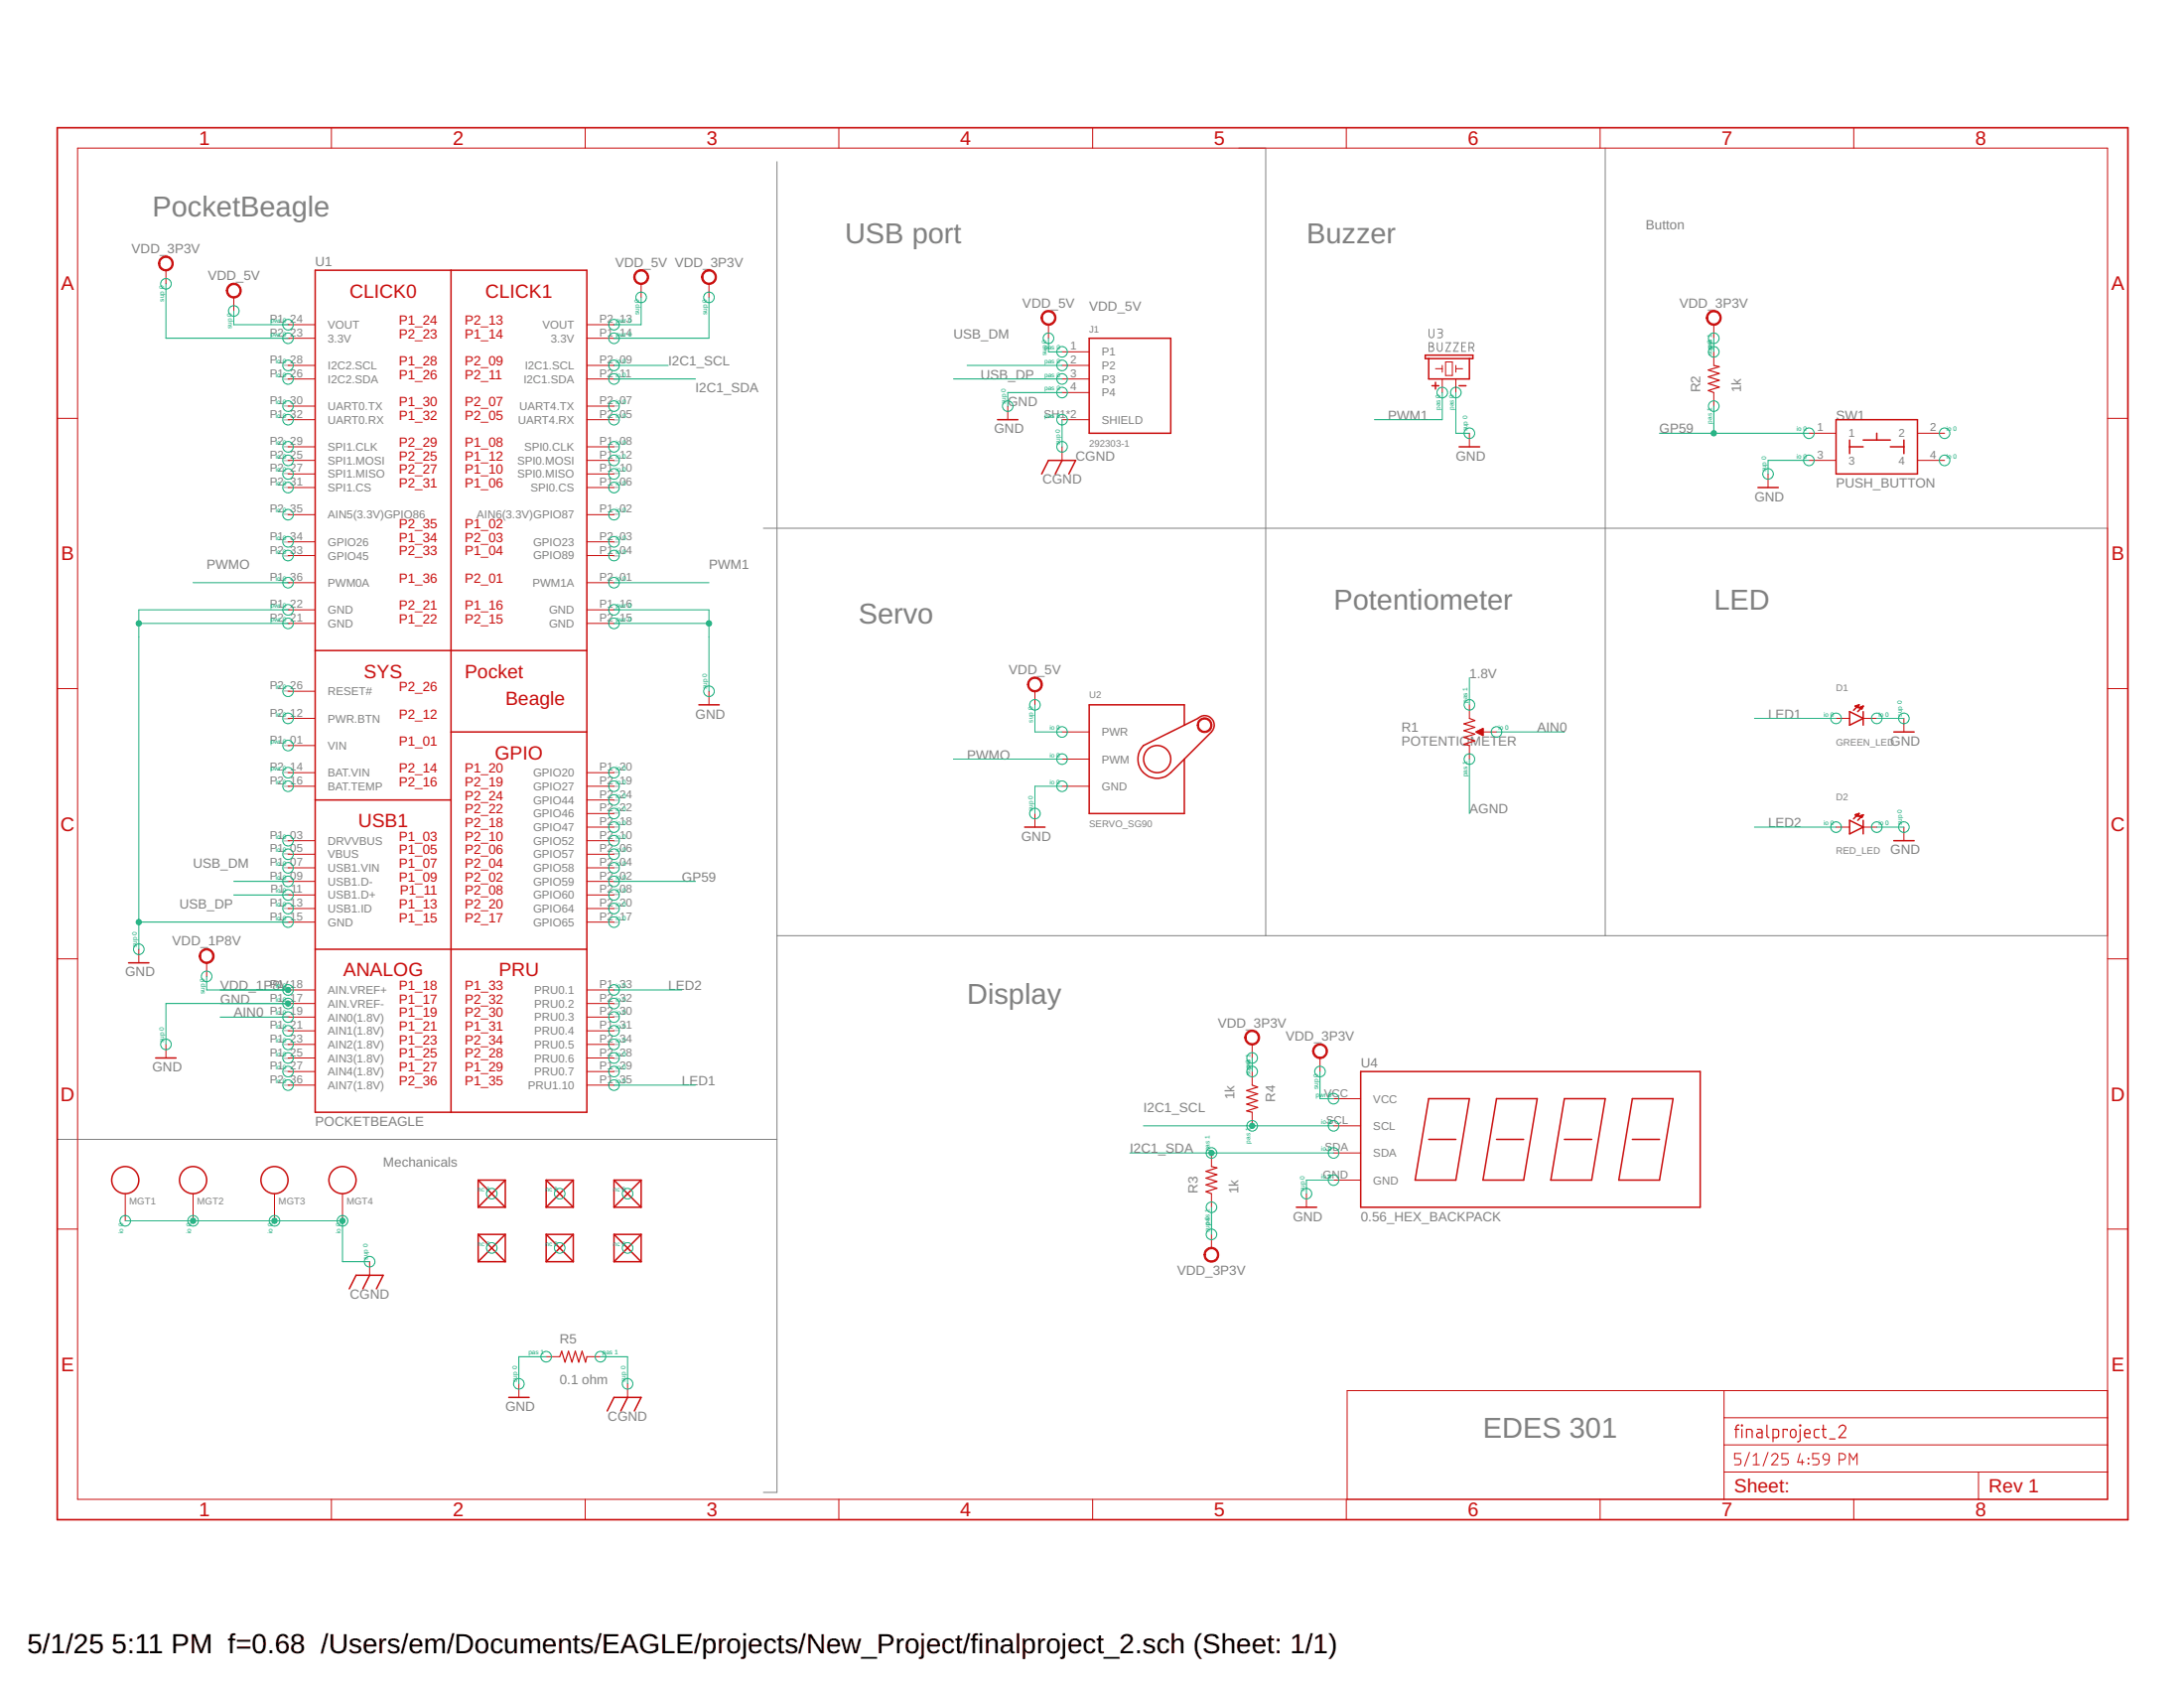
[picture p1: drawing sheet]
<svg xmlns="http://www.w3.org/2000/svg" width="279mm" height="216mm" viewBox="0 0 279 216" stroke-linecap="round" stroke-linejoin="round" font-family="sans-serif">
<g fill="none" stroke="#808080" stroke-width=".13">
<path d="M158.5 18.9h3.4v100.8M205.4 18.9v100.8M99.4 20.7v170.2h-1.7M182.8 43.8h.3a.24 .24 0 0 1 .3 .3 .24 .24 0 0 1-.3 .2 .31 .31 0 0 1 .3 .3 .31 .31 0 0 1-.3 .3h-.3zM182.8 42.1v.8a.31 .31 0 0 0 .3 .3 .31 .31 0 0 0 .3-.3v-.8M182.8 44.3h.3M183.9 43.8v.8a.31 .31 0 0 0 .3 .3 .31 .31 0 0 0 .3-.3v-.8M183.9 42.1h.4a.24 .24 0 0 1 .2 .2 .24 .24 0 0 1-.2 .3h-.3M184.2 42.6a.31 .31 0 0 1 .3 .3 .31 .31 0 0 1-.3 .3h-.3M185 43.8h.6l-.6 1.1h.6M185.9 43.8h.7l-.7 1.1h.7M187 44.3h.4"/>
<path d="M187.5 43.8h-.5v1.1h.5M187.9 44.4h.4a.31 .31 0 0 0 .3-.3 .31 .31 0 0 0-.3-.3h-.4v1.1M188.3 44.4l.3 .5M97.7 67.6h171.9v52.1h-170.2M7.3 145.7h92.1"/>
</g>
<g fill="none" stroke="#c90d0c" stroke-width=".13">
<path d="M9.9 18.9h259.7v172.9h-259.7zM42.4 16.3v2.6M74.9 16.3v2.6M107.3 16.3v2.6M139.8 16.3v2.6M172.2 16.3v2.6M204.7 16.3v2.6M237.2 16.3v2.6M21.2 34.6v1.7M29.9 38v1.8M82 36.3v1.7M90.7 36.3v1.7"/>
<path d="M7.3 53.5h2.6M36.9 57.1h3.4M36.9 58.9h3.4M36.9 43.3h3.4M36.9 41.5h3.4M36.9 48.5h3.4M36.9 46.7h3.4M36.9 51.9h3.4M36.9 53.7h3.4M75.1 57.1h3.4M75.1 58.9h3.4M75.1 43.3h3.4"/>
<path d="M75.1 41.5h3.4M75.1 48.5h3.4M75.1 46.7h3.4M75.1 51.9h3.4M75.1 53.7h3.4M128.9 51.9v1.8M134.1 41.5v1.8M135.9 48.5h3.4M135.9 46.7h3.4M135.9 53.7h3.4M135.9 45h3.4M135.9 50.2h3.4"/>
<path d="M135.9 57.1v1.8M183.6 47.2h.9M184.5 46.7v.9M184.5 48.5v1.7M184.9 46.3h.9v1.7h-.9zM186.2 47.2h.9M186.2 46.7v.9M186.2 48.5v1.7M188 55.4v1.7M219.2 41.5v1.8M219.2 45v1.7M219.2 50.2v1.7"/>
<path d="M231.4 58.9h3.5M231.4 55.4h3.5M245.3 58.9h3.5M245.3 55.4h3.5M269.6 53.5h2.6M36.9 65.8h3.4M36.9 71.1h3.4M36.9 62.4h3.4M36.9 60.6h3.4M36.9 78h3.4M36.9 69.3h3.4M36.9 74.5h3.4"/>
<path d="M36.9 79.7h3.4M75.1 65.8h3.4M75.1 71.1h3.4M75.1 62.4h3.4M75.1 60.6h3.4M75.1 78h3.4M75.1 69.3h3.4M75.1 74.5h3.4M75.1 79.7h3.4M226.2 60.6v1.8M7.3 88.1h2.6M36.9 95.4h3.4"/>
<path d="M36.9 98.8h3.4M36.9 91.9h3.4M36.9 88.4h3.4M75.1 98.8h3.4M90.7 88.4v1.7M132.4 88.4v1.7M135.9 93.6h3.4M135.9 97.1h3.4M188 90.1v1.8M188 95.4v1.7M189.7 93.6h1.8M234.9 91.9h1.7"/>
<path d="M238.4 91.9h1.7M243.6 91.9v1.7M269.6 88.1h2.6M36.9 107.5h3.4M36.9 109.3h3.4M36.9 111h3.4M36.9 112.7h3.4M36.9 114.5h3.4M36.9 116.2h3.4M36.9 117.9h3.4M36.9 100.6h3.4M75.1 107.5h3.4"/>
<path d="M75.1 109.3h3.4M75.1 111h3.4M75.1 112.7h3.4M75.1 114.5h3.4M75.1 116.2h3.4M75.1 117.9h3.4M75.1 100.6h3.4M75.1 105.8h3.4M75.1 104.1h3.4M75.1 102.3h3.4M132.4 104.1v1.7M135.9 100.6h3.4"/>
<path d="M234.9 105.8h1.7M238.4 105.8h1.7M243.6 105.8v1.7M7.3 122.6h2.6M17.8 121.4v1.7M21.2 133.6v1.7M26.4 123.1v1.8M36.9 128.4h3.4M36.9 130.1h3.4M36.9 131.8h3.4M36.9 133.6h3.4M36.9 135.3h3.4"/>
<path d="M36.9 137.1h3.4M36.9 126.6h3.4M36.9 138.8h3.4M75.1 128.4h3.4M75.1 130.1h3.4M75.1 131.8h3.4M75.1 133.6h3.4M75.1 135.3h3.4M75.1 137.1h3.4M75.1 126.6h3.4M75.1 138.8h3.4M160.2 133.6v1.7"/>
<path d="M160.2 137.1v1.7M168.9 135.3v1.8M269.6 122.6h2.6M7.3 157.2h2.6M16 152.7v3.4M24.7 152.7v3.4M35.1 152.7v3.4M43.8 152.7v3.4M155 147.5v1.7M155 152.7v1.7M155 157.9v1.7M160.2 142.3v1.7"/>
<path d="M167.1 152.7v1.7M170.6 150.9h3.5M170.6 147.5h3.5M170.6 144h3.5M170.6 140.5h3.5M269.6 157.2h2.6M47.3 161.4v1.7M66.4 177v1.7M69.9 173.5h1.7M75.1 173.5h1.7M80.3 177v1.7M220.6 177.9v13.9"/>
<path d="M269.6 177.9h-97.3v13.9M42.4 191.8v2.6M74.9 191.8v2.6M107.3 191.8v2.6M139.8 191.8v2.6M172.2 191.8v2.6M204.7 191.8v2.6M220.6 188.3h49M220.6 184.8h49M220.6 181.3h49M222.7 185.9h-.8v.7h.5a.4 .4 0 0 1 .3 .4 .4 .4 0 0 1-.3 .3h-.5M223.8 185.8l-.6 1.7"/>
<path d="M224.3 187.3h.8M224.3 186.2l.4-.3v1.4M226.2 185.8l-.6 1.7M226.7 186.2a.39 .39 0 0 1 .5-.3 .39 .39 0 0 1 .1 .7l-.6 .7h.8M228.8 185.9h-.8v.7h.5a.4 .4 0 0 1 .3 .4 .4 .4 0 0 1-.3 .3h-.5M230.3 185.9l-.3 1.1h.8M230.5 186.7v.6M231.3 186.5l.1 .1zM231.3 187.2h.1zM232.7 185.9h-.8v.7h.5a.4 .4 0 0 1 .3 .4 .4 .4 0 0 1-.3 .3h-.5M233.3 186a.39 .39 0 0 1 .5-.1 .39 .39 0 0 1 .2 .4v.4h-.6l-.2-.3zM234 186.7a.63 .63 0 0 1-.6 .6"/>
<path d="M235.3 186.7h.4a.4 .4 0 0 0 .4-.4 .4 .4 0 0 0-.4-.4h-.4v1.4M236.6 187.3v-1.4l.5 .8 .5-.8v1.4M237.2 191.8v2.6M253.1 188.3v3.5"/>
</g>
<path d="M7.3 16.3h264.9v178.1h-264.9z" fill="none" stroke="#c90d0c" stroke-width=".21"/>
<g fill="none" stroke="#c90d0c" stroke-width=".15">
<path d="M219.2 46.7l.7 .2-1.4 .4 1.4 .5-1.4 .4 1.4 .4-1.4 .5 1.4 .4-1.4 .5 .7 .2M188 91.9l.7 .3-1.4 .4 1.4 .4-1.4 .5 1.4 .4-1.4 .4 1.4 .5-1.4 .4 .7 .2M160.2 138.8l.7 .2-1.4 .5 1.4 .4-1.4 .5 1.4 .4-1.4 .4 1.4 .4-1.4 .5 .7 .2M155 149.2l.7 .2-1.4 .4 1.4 .4-1.4 .5 1.4 .4-1.4 .5 1.4 .4-1.4 .4 .7 .3M71.6 173.5l.3-.7 .4 1.4 .4-1.4 .5 1.4 .4-1.4 .4 1.4 .5-1.4 .4 1.4 .2-.7M221.9 182.8h.6M222.5 182.3a.29 .29 0 0 0-.4 .2v1.4M222.8 182.3h.1v.1h-.1zM222.8 182.8v1.1M223.4 183.9v-1.1h.6l.1 .2 .1 .9M224.8 182.8h.5l.1 .2v.9h-.4a.31 .31 0 0 1-.3-.3 .31 .31 0 0 1 .3-.3h.4M226 182.3v1.3l.1 .2 .2 .1"/>
<path d="M226.8 183.9h.5l.2-.2a.94 .94 0 0 0 0-.8l-.7-.1v1.6M228.6 183v-.2h-.5v1.1M229.2 182.9a.35 .35 0 0 1 .3-.1 .35 .35 0 0 1 .3 .4v.3a.36 .36 0 0 1-.4 .4 .36 .36 0 0 1-.4-.4zM230.3 182.3h.1v.1h-.1zM230.3 182.8v1.5l-.3 .1M230.9 183.3h.7a.37 .37 0 0 0-.3-.5 .37 .37 0 0 0-.4 .4v.6l.7 .1M232.7 182.8h-.4l-.2 .3 .1 .7 .5 .1M233.1 182.8h.5M233.3 182.3v1.4l.1 .2h.2M234.1 184h.7M235.2 182.6a.44 .44 0 0 1 .7-.3 .44 .44 0 0 1 .1 .7l-.8 .9h.9"/>
</g>
<g fill="none" stroke="#c90d0c" stroke-width=".19">
<path d="M40.3 34.6h34.8v107.7h-34.8zM57.7 34.6v107.7M127.6 53.7h2.6M135.9 58.9l-.9 1.7M139.3 43.3h10.5v12.1h-10.5zM182.3 45.4h6.1v.5h-6.1zM182.8 45.9v2.6h5.2v-2.6M183.2 49.3h.9M183.6 48.9v.9M186.7 49.3h.8M186.7 57.1h2.6M234.9 53.7h10.4v6.9h-10.4z"/>
<path d="M236.6 57.1h1.8M236.6 56.3v1.7M238.4 56.3h3.4M240.1 55.4v.9M241.8 57.1h1.8M243.6 56.3v1.7M133.3 60.6l.8-1.7h3.5l-.9 1.7M224.9 62.4h2.6M40.3 83.2h34.8M57.7 93.6h17.4M89.4 90.1h2.6M146.3 95.4l6.9-3.5a1.23 1.23 0 0 1 1.8 0 1.23 1.23 0 0 1 0 1.7l-5.2 5.2a2.46 2.46 0 0 1-3.5 0 2.46 2.46 0 0 1 0-3.4z"/>
<path d="M151.5 92.8v-2.7h-12.2v14h12.2v-7M188.8 93.6l.9-.4v.9zM189 93.7h.7M189 93.5h.7M189.2 93.8h.5M189.3 93.4h.4M189.5 94h.2M189.6 93.3h.1M236.6 91l1.8 .9-1.8 .9zM237.3 90.3l.5-.2-.1 .4zM237.5 90.3h.3M237.5 90.4h.2"/>
<path d="M237.8 90.1l-.7 .7M237.8 90.5l.6-.2-.2 .4zM238 90.6h.2M238.1 90.4h.2M238.4 91v1.8M238.4 90.3l-.7 .7M242.3 93.6h2.6M40.3 102.3h17.4M131.1 105.8h2.6M236.6 104.9l1.8 .9-1.8 .9zM237.3 104.2l.5-.1-.1 .3zM237.4 104.2h.4"/>
<path d="M237.5 104.3h.2M237.8 104.1l-.7 .6M237.8 104.4l.6-.2-.2 .4zM238 104.5h.2M238 104.3h.3M238.4 104.9v1.8M238.4 104.2l-.7 .7M242.3 107.5h2.6M16.4 123.1h2.6M19.9 135.3h2.6M40.3 121.4h34.8M174.1 137.1h43.4v17.3h-43.4z"/>
<path d="M61.2 154.4h3.4M61.2 150.9h3.4M61.2 150.9l3.4 3.5M61.2 150.9v3.5M61.2 157.9v3.5M61.2 157.9h3.4M61.2 157.9l3.4 3.5M64.6 150.9l-3.4 3.5M64.6 150.9v3.5M64.6 157.9v3.5M64.6 157.9l-3.4 3.5M69.9 154.4h3.4"/>
<path d="M69.9 150.9h3.4M69.9 150.9l3.4 3.5M69.9 150.9v3.5M69.9 157.9v3.5M69.9 157.9h3.4M69.9 157.9l3.4 3.5M73.3 150.9l-3.4 3.5M73.3 150.9v3.5M73.3 157.9v3.5M73.3 157.9l-3.4 3.5M78.5 154.4h3.5M78.5 150.9h3.5"/>
<path d="M78.5 150.9l3.5 3.5M78.5 150.9v3.5M78.5 157.9v3.5M78.5 157.9l3.5 3.5M78.5 157.9h3.5M82 150.9l-3.5 3.5M82 150.9v3.5M82 157.9v3.5M82 157.9l-3.5 3.5M165.8 154.4h2.6M182.8 140.5h5.2l-1.8 10.4h-5.2zM182.8 145.7h3.4"/>
<path d="M191.5 140.5h5.2l-1.8 10.4h-5.2zM191.5 145.7h3.4M200.1 140.5h5.3l-1.8 10.4h-5.2zM200.1 145.7h3.5M208.8 140.5h5.2l-1.7 10.4h-5.2zM208.8 145.7h3.5M44.7 164.8l.9-1.7h3.4l-.8 1.7M47.3 163.1l-.9 1.7M61.2 161.4h3.4M65.1 178.7h2.6M69.9 161.4h3.4M78.5 161.4h3.5"/>
<path d="M80.3 178.7l-.9 1.8M77.7 180.5l.8-1.8h3.5l-.8 1.8"/>
<circle cx="148" cy="97.1" r="1.74"/>
<circle cx="16" cy="150.9" r="1.74"/>
<circle cx="24.7" cy="150.9" r="1.74"/>
<circle cx="35.1" cy="150.9" r="1.74"/>
<circle cx="43.8" cy="150.9" r="1.74"/>
</g>
<g fill="#c90d0c" stroke="#c90d0c" stroke-width=".13">
<path d="M133.5 39.9a.96 .96 0 0 1 1.5 .3 .96 .96 0 0 1-.6 1.4 .96 .96 0 0 1-1.2-.9h.1a.79 .79 0 0 1 1.1-.8 .79 .79 0 0 1 .3 1.3 .79 .79 0 0 1-1.3-.3l-.1-.2h-.1v-.3z" fill-rule="evenodd"/>
<path d="M153.3 92.2a.95 .95 0 0 1 1.6-.1 .95 .95 0 0 1-.5 1.5 .95 .95 0 0 1-1.2-.8h.1a.78 .78 0 0 1 1.2-.7 .78 .78 0 0 1 .1 1.3 .78 .78 0 0 1-1.2-.4l-.1-.2h-.1z" fill-rule="evenodd"/>
<path d="M131.8 86.8a.96 .96 0 0 1 1.5 .3 .96 .96 0 0 1-.7 1.4 .96 .96 0 0 1-1.2-1h.2a.78 .78 0 0 1 1.1-.7 .78 .78 0 0 1 .2 1.3 .78 .78 0 0 1-1.2-.3l-.1-.3h-.2l.1-.2z" fill-rule="evenodd"/>
<path d="M218.7 39.9a.96 .96 0 0 1 1.4 .3 .96 .96 0 0 1-.6 1.4 .96 .96 0 0 1-1.2-.9h.2a.79 .79 0 0 1 1-.8 .79 .79 0 0 1 .3 1.3 .79 .79 0 0 1-1.3-.3v-.2h-.2v-.3z" fill-rule="evenodd"/>
<path d="M168.3 133.7a.96 .96 0 0 1 1.4 .3 .96 .96 0 0 1-.6 1.4 .96 .96 0 0 1-1.2-.9h.2a.79 .79 0 0 1 1.1-.8 .79 .79 0 0 1 .2 1.3 .79 .79 0 0 1-1.3-.3v-.2h-.2l.1-.3z" fill-rule="evenodd"/>
<path d="M159.6 132a.96 .96 0 0 1 1.5 .3 .96 .96 0 0 1-.7 1.3 .96 .96 0 0 1-1.2-.9h.2a.78 .78 0 0 1 1.1-.8 .78 .78 0 0 1 .2 1.3 .78 .78 0 0 1-1.3-.3v-.2h-.2l.1-.3z" fill-rule="evenodd"/>
<path d="M154.2 160a.95 .95 0 0 1 1.5-.1 .95 .95 0 0 1-.4 1.5 .95 .95 0 0 1-1.3-.9h.2a.78 .78 0 0 1 1.1-.7 .78 .78 0 0 1 .2 1.3 .78 .78 0 0 1-1.3-.4v-.2h-.2z" fill-rule="evenodd"/>
<path d="M25.8 121.5a.96 .96 0 0 1 1.5 .4 .96 .96 0 0 1-.6 1.3 .96 .96 0 0 1-1.2-.9h.2a.78 .78 0 0 1 1-.8 .78 .78 0 0 1 .3 1.3 .78 .78 0 0 1-1.3-.3v-.2h-.2v-.3z" fill-rule="evenodd"/>
<path d="M29.3 36.4a.96 .96 0 0 1 1.5 .4 .96 .96 0 0 1-.7 1.3 .96 .96 0 0 1-1.1-.9h.1a.79 .79 0 0 1 1.1-.8 .79 .79 0 0 1 .2 1.3 .79 .79 0 0 1-1.2-.3l-.1-.2h-.1v-.3z" fill-rule="evenodd"/>
<path d="M20.4 33.2a.95 .95 0 0 1 1.6-.1 .95 .95 0 0 1-.4 1.5 .95 .95 0 0 1-1.3-.9h.1a.78 .78 0 0 1 1.2-.6 .78 .78 0 0 1 .1 1.3 .78 .78 0 0 1-1.2-.5l-.1-.2h-.1z" fill-rule="evenodd"/>
<path d="M90.1 34.7a.96 .96 0 0 1 1.5 .3 .96 .96 0 0 1-.7 1.4 .96 .96 0 0 1-1.2-1h.2a.79 .79 0 0 1 1.1-.7 .79 .79 0 0 1 .2 1.3 .79 .79 0 0 1-1.2-.3l-.1-.3h-.2l.1-.2z" fill-rule="evenodd"/>
<path d="M81.4 34.7a.96 .96 0 0 1 1.5 .3 .96 .96 0 0 1-.7 1.4 .96 .96 0 0 1-1.1-1h.1a.79 .79 0 0 1 1.1-.7 .79 .79 0 0 1 .3 1.3 .79 .79 0 0 1-1.3-.3l-.1-.3h-.1v-.2z" fill-rule="evenodd"/>
</g>
<g fill="none" stroke="#0dab76" stroke-width=".13">
<path d="M21.2 36.3v7h15.7M29.9 39.8v1.7h7M82 38v3.5h-3.5M90.7 38v5.3h-12.2M78.5 46.7h7M78.5 48.5h10.5M122 48.5h13.9M123.7 46.7h12.2M134.1 43.3v1.7h1.8M135.9 53.7v3.4M135.9 50.2h-7v1.7M184.5 50.2v3.5h-8.7"/>
<path d="M186.2 50.2v5.2h1.8M212.3 55.4h19.1M219.2 43.3v1.7M219.2 51.9v3.5M231.4 58.9h-5.2v1.7M17.8 79.7h19.1M24.7 74.5h12.2M36.9 78h-19.1v43.4M78.5 79.7h12.2M78.5 78h12.2v10.4M78.5 74.5h12.2M122 97.1h13.9"/>
<path d="M132.4 90.1v3.5h3.5M188 86.7v3.4M188 97.1v7M191.5 93.6h8.6M224.5 91.9h10.4M240.1 91.9h3.5M17.8 117.9h19.1M29.9 112.7h7M29.9 114.5h7M78.5 112.7h10.5M135.9 100.6h-3.5v3.5M224.5 105.8h10.4"/>
<path d="M240.1 105.8h3.5M26.4 124.9v1.7h10.5M28.2 130.1h8.7M36.9 128.4h-15.7v5.2M78.5 138.8h10.5M78.5 126.6h8.7M160.2 135.3v1.8M168.9 137.1v3.4h1.7M16 156.1h27.8v5.3h3.5M144.5 147.5h26.1M146.3 144h24.3M155 154.4v3.5"/>
<path d="M170.6 150.9h-3.5v1.8M69.9 173.5h-3.5v3.5M76.8 173.5h3.5v3.5"/>
<circle cx="21.2" cy="36.3" r=".68"/>
<circle cx="29.9" cy="39.8" r=".68"/>
<circle cx="82" cy="38" r=".68"/>
<circle cx="90.7" cy="38" r=".68"/>
<circle cx="36.9" cy="43.3" r=".68"/>
<circle cx="36.9" cy="41.5" r=".68"/>
<circle cx="36.9" cy="58.9" r=".68"/>
<circle cx="36.9" cy="57.2" r=".68"/>
<circle cx="36.9" cy="48.5" r=".68"/>
<circle cx="36.9" cy="46.7" r=".68"/>
<circle cx="36.9" cy="51.9" r=".68"/>
<circle cx="36.9" cy="53.7" r=".68"/>
<circle cx="78.5" cy="53.7" r=".68"/>
<circle cx="78.5" cy="46.7" r=".68"/>
<circle cx="78.5" cy="48.5" r=".68"/>
<circle cx="78.5" cy="41.5" r=".68"/>
<circle cx="78.5" cy="43.3" r=".68"/>
<circle cx="78.5" cy="51.9" r=".68"/>
<circle cx="78.5" cy="58.9" r=".68"/>
<circle cx="78.5" cy="57.2" r=".68"/>
<circle cx="128.9" cy="51.9" r=".68"/>
<circle cx="134.1" cy="43.3" r=".68"/>
<circle cx="135.9" cy="53.7" r=".68"/>
<circle cx="135.9" cy="57.2" r=".68"/>
<circle cx="135.9" cy="46.7" r=".68"/>
<circle cx="135.9" cy="48.5" r=".68"/>
<circle cx="135.9" cy="45" r=".68"/>
<circle cx="135.9" cy="50.2" r=".68"/>
<circle cx="184.5" cy="50.2" r=".68"/>
<circle cx="186.2" cy="50.2" r=".68"/>
<circle cx="188" cy="55.4" r=".68"/>
<circle cx="219.2" cy="43.3" r=".68"/>
<circle cx="219.2" cy="51.9" r=".68"/>
<circle cx="219.2" cy="45" r=".68"/>
<circle cx="231.4" cy="58.9" r=".68"/>
<circle cx="231.4" cy="55.4" r=".68"/>
<circle cx="248.8" cy="55.4" r=".68"/>
<circle cx="248.8" cy="58.9" r=".68"/>
<circle cx="36.9" cy="71.1" r=".68"/>
<circle cx="36.9" cy="78" r=".68"/>
<circle cx="36.9" cy="65.8" r=".68"/>
<circle cx="36.9" cy="60.6" r=".68"/>
<circle cx="36.9" cy="79.7" r=".68"/>
<circle cx="36.9" cy="62.4" r=".68"/>
<circle cx="36.9" cy="69.3" r=".68"/>
<circle cx="36.9" cy="74.5" r=".68"/>
<circle cx="78.5" cy="65.8" r=".68"/>
<circle cx="78.5" cy="62.4" r=".68"/>
<circle cx="78.5" cy="79.7" r=".68"/>
<circle cx="78.5" cy="69.3" r=".68"/>
<circle cx="78.5" cy="78" r=".68"/>
<circle cx="78.5" cy="71.1" r=".68"/>
<circle cx="78.5" cy="74.5" r=".68"/>
<circle cx="78.5" cy="60.6" r=".68"/>
<circle cx="226.2" cy="60.6" r=".68"/>
<circle cx="36.9" cy="88.4" r=".68"/>
<circle cx="36.9" cy="98.8" r=".68"/>
<circle cx="36.9" cy="95.4" r=".68"/>
<circle cx="36.9" cy="91.9" r=".68"/>
<circle cx="78.5" cy="98.8" r=".68"/>
<circle cx="90.7" cy="88.4" r=".68"/>
<circle cx="132.4" cy="90.1" r=".68"/>
<circle cx="135.9" cy="93.6" r=".68"/>
<circle cx="135.9" cy="97.1" r=".68"/>
<circle cx="188" cy="90.1" r=".68"/>
<circle cx="188" cy="97.1" r=".68"/>
<circle cx="191.5" cy="93.6" r=".68"/>
<circle cx="234.9" cy="91.9" r=".68"/>
<circle cx="240.1" cy="91.9" r=".68"/>
<circle cx="243.6" cy="91.9" r=".68"/>
<circle cx="36.9" cy="109.3" r=".68"/>
<circle cx="36.9" cy="112.7" r=".68"/>
<circle cx="36.9" cy="116.2" r=".68"/>
<circle cx="36.9" cy="117.9" r=".68"/>
<circle cx="36.9" cy="107.5" r=".68"/>
<circle cx="36.9" cy="100.6" r=".68"/>
<circle cx="36.9" cy="114.5" r=".68"/>
<circle cx="36.9" cy="111" r=".68"/>
<circle cx="78.5" cy="117.9" r=".68"/>
<circle cx="78.5" cy="116.2" r=".68"/>
<circle cx="78.5" cy="100.6" r=".68"/>
<circle cx="78.5" cy="112.7" r=".68"/>
<circle cx="78.5" cy="104.1" r=".68"/>
<circle cx="78.5" cy="102.3" r=".68"/>
<circle cx="78.5" cy="109.3" r=".68"/>
<circle cx="78.5" cy="111" r=".68"/>
<circle cx="78.5" cy="107.5" r=".68"/>
<circle cx="78.5" cy="105.8" r=".68"/>
<circle cx="78.5" cy="114.5" r=".68"/>
<circle cx="132.4" cy="104.1" r=".68"/>
<circle cx="135.9" cy="100.6" r=".68"/>
<circle cx="234.9" cy="105.8" r=".68"/>
<circle cx="240.1" cy="105.8" r=".68"/>
<circle cx="243.6" cy="105.8" r=".68"/>
<circle cx="17.8" cy="121.4" r=".68"/>
<circle cx="21.2" cy="133.6" r=".68"/>
<circle cx="26.4" cy="124.9" r=".68"/>
<circle cx="36.9" cy="130.1" r=".68"/>
<circle cx="36.9" cy="137.1" r=".68"/>
<circle cx="36.9" cy="138.8" r=".68"/>
<circle cx="36.9" cy="126.6" r=".68"/>
<circle cx="36.9" cy="128.4" r=".68"/>
<circle cx="36.9" cy="131.8" r=".68"/>
<circle cx="36.9" cy="133.6" r=".68"/>
<circle cx="36.9" cy="135.3" r=".68"/>
<circle cx="78.5" cy="138.8" r=".68"/>
<circle cx="78.5" cy="137.1" r=".68"/>
<circle cx="78.5" cy="131.8" r=".68"/>
<circle cx="78.5" cy="130.1" r=".68"/>
<circle cx="78.5" cy="135.3" r=".68"/>
<circle cx="78.5" cy="126.6" r=".68"/>
<circle cx="78.5" cy="128.4" r=".68"/>
<circle cx="78.5" cy="133.6" r=".68"/>
<circle cx="160.2" cy="135.3" r=".68"/>
<circle cx="160.2" cy="137.1" r=".68"/>
<circle cx="168.9" cy="137.1" r=".68"/>
<circle cx="16" cy="156.1" r=".68"/>
<circle cx="24.7" cy="156.1" r=".68"/>
<circle cx="35.1" cy="156.1" r=".68"/>
<circle cx="43.8" cy="156.1" r=".68"/>
<circle cx="62.9" cy="152.7" r=".68"/>
<circle cx="62.9" cy="159.6" r=".68"/>
<circle cx="71.6" cy="159.6" r=".68"/>
<circle cx="71.6" cy="152.7" r=".68"/>
<circle cx="80.3" cy="159.6" r=".68"/>
<circle cx="80.3" cy="152.7" r=".68"/>
<circle cx="155" cy="154.4" r=".68"/>
<circle cx="155" cy="147.5" r=".68"/>
<circle cx="155" cy="157.9" r=".68"/>
<circle cx="160.2" cy="144" r=".68"/>
<circle cx="167.1" cy="152.7" r=".68"/>
<circle cx="170.6" cy="150.9" r=".68"/>
<circle cx="170.6" cy="144" r=".68"/>
<circle cx="170.6" cy="147.5" r=".68"/>
<circle cx="170.6" cy="140.5" r=".68"/>
<circle cx="47.3" cy="161.4" r=".68"/>
<circle cx="66.4" cy="177" r=".68"/>
<circle cx="69.9" cy="173.5" r=".68"/>
<circle cx="76.8" cy="173.5" r=".68"/>
<circle cx="80.3" cy="177" r=".68"/>
</g>
<g fill="#0dab76" stroke="#0dab76" stroke-width=".13">
<circle cx="24.7" cy="156.1" r=".34"/>
<circle cx="35.1" cy="156.1" r=".34"/>
<circle cx="43.8" cy="156.1" r=".34"/>
<circle cx="17.8" cy="117.9" r=".34"/>
<circle cx="17.8" cy="79.7" r=".34"/>
<circle cx="90.7" cy="79.7" r=".34"/>
<circle cx="36.9" cy="128.4" r=".34"/>
<circle cx="219.2" cy="55.4" r=".34"/>
<circle cx="160.2" cy="144" r=".34"/>
<circle cx="155" cy="147.5" r=".34"/>
<circle cx="36.9" cy="126.6" r=".34"/>
</g>
<g font-size="3.7" fill="#808080">
<text x="19.5" y="27.6">PocketBeagle</text>
<text x="108.1" y="31.1">USB port</text>
<text x="167.1" y="31.1">Buzzer</text>
<text x="170.6" y="78">Potentiometer</text>
<text x="219.2" y="78">LED</text>
<text x="109.8" y="79.7">Servo</text>
<text x="123.7" y="128.4">Display</text>
<text x="189.7" y="183.9">EDES 301</text>
</g>
<g font-size="3.5">
<text x="3.5" y="211.4">5/1/25</text>
<text x="14.3" y="211.4">5:11 PM f=0.68 /Users/em/Documents/EAGLE/projects/New_Project/finalproject_2.sch (Sheet: 1/1)</text>
</g>
<g font-size="2.5" fill="#c90d0c">
<text x="25.5" y="18.5">1</text>
<text x="57.9" y="18.5">2</text>
<text x="90.4" y="18.5">3</text>
<text x="122.8" y="18.5">4</text>
<text x="155.3" y="18.5">5</text>
<text x="187.8" y="18.5">6</text>
<text x="220.2" y="18.5">7</text>
<text x="252.7" y="18.5">8</text>
<text x="7.8" y="37.1">A</text>
<text x="44.7" y="38">CLICK0</text>
<text x="62.1" y="38">CLICK1</text>
<text x="270.1" y="37.1">A</text>
<text x="7.8" y="71.7">B</text>
<text x="270.1" y="71.7">B</text>
<text x="46.6" y="86.7">SYS</text>
<text x="59.4" y="86.7">Pocket</text>
<text x="64.7" y="90.2">Beagle</text>
<text x="63.3" y="97.1">GPIO</text>
<text x="7.7" y="106.2">C</text>
<text x="45.8" y="105.8">USB1</text>
<text x="270" y="106.2">C</text>
<text x="43.9" y="124.9">ANALOG</text>
<text x="63.8" y="124.9">PRU</text>
<text x="7.7" y="140.8">D</text>
<text x="270" y="140.8">D</text>
<text x="7.8" y="175.4">E</text>
<text x="270.1" y="175.4">E</text>
<text x="221.9" y="190.9">Sheet:</text>
<text x="254.4" y="190.9">Rev 1</text>
<text x="25.5" y="194">1</text>
<text x="57.9" y="194">2</text>
<text x="90.4" y="194">3</text>
<text x="122.8" y="194">4</text>
<text x="155.3" y="194">5</text>
<text x="187.8" y="194">6</text>
<text x="220.2" y="194">7</text>
<text x="252.7" y="194">8</text>
</g>
<g font-size="1.7" fill="#808080">
<text x="210.6" y="29.4">Button</text>
<text x="16.8" y="32.4">VDD_3P3V</text>
<text x="26.6" y="35.9">VDD_5V</text>
<text x="40.3" y="34">U1</text>
<text x="78.7" y="34.1">VDD_5V VDD_3P3V</text>
<text x="130.8" y="39.3">VDD_5V</text>
<text x="139.3" y="39.8">VDD_5V</text>
<text x="214.9" y="39.3">VDD_3P3V</text>
<text x="85.5" y="46.7">I2C1_SCL</text>
<text x="122" y="43.3">USB_DM</text>
<text x="89" y="50.2">I2C1_SDA</text>
<text x="125.4" y="48.5">USB_DP</text>
<text x="128.9" y="51.9">GND</text>
<text x="177.6" y="53.7">PWM1</text>
<text x="217.5" y="50.2" transform="rotate(-90 217.5 50.2)">R2</text>
<text x="222.7" y="50.2" transform="rotate(-90 222.7 50.2)">1k</text>
<text x="234.9" y="53.7">SW1</text>
<text x="127.2" y="55.4">GND</text>
<text x="137.6" y="58.9">CGND</text>
<text x="186.2" y="58.9">GND</text>
<text x="212.3" y="55.4">GP59</text>
<text x="133.4" y="61.9">CGND</text>
<text x="224.5" y="64.1">GND</text>
<text x="234.9" y="62.4">PUSH_BUTTON</text>
<text x="26.4" y="72.8">PWMO</text>
<text x="90.7" y="72.8">PWM1</text>
<text x="129.1" y="86.2">VDD_5V</text>
<text x="188" y="86.7">1.8V</text>
<text x="89" y="91.9">GND</text>
<text x="179.3" y="95.4">POTENTIOMETER</text>
<text x="179.3" y="93.6">R1</text>
<text x="196.7" y="93.6">AIN0</text>
<text x="226.2" y="91.9">LED1</text>
<text x="241.8" y="95.4">GND</text>
<text x="123.7" y="97.1">PWMO</text>
<text x="130.7" y="107.5">GND</text>
<text x="188" y="104">AGND</text>
<text x="226.2" y="105.8">LED2</text>
<text x="24.7" y="111">USB_DM</text>
<text x="87.2" y="112.7">GP59</text>
<text x="241.8" y="109.3">GND</text>
<text x="23" y="116.2">USB_DP</text>
<text x="16" y="124.9">GND</text>
<text x="22.1" y="121">VDD_1P8V</text>
<text x="28.2" y="128.4">GND</text>
<text x="28.2" y="126.6">VDD_1P8V</text>
<text x="29.9" y="130.1">AIN0</text>
<text x="85.5" y="126.6">LED2</text>
<text x="155.8" y="131.4">VDD_3P3V</text>
<text x="19.5" y="137">GND</text>
<text x="164.5" y="133.1">VDD_3P3V</text>
<text x="174.1" y="136.5">U4</text>
<text x="40.3" y="144">POCKETBEAGLE</text>
<text x="87.2" y="138.8">LED1</text>
<text x="146.3" y="142.3">I2C1_SCL</text>
<text x="157.9" y="140.6" transform="rotate(-90 157.9 140.6)">1k</text>
<text x="163.1" y="141" transform="rotate(-90 163.1 141)">R4</text>
<text x="49" y="149.2">Mechanicals</text>
<text x="144.6" y="147.5">I2C1_SDA</text>
<text x="153.2" y="152.7" transform="rotate(-90 153.2 152.7)">R3</text>
<text x="158.5" y="152.7" transform="rotate(-90 158.5 152.7)">1k</text>
<text x="165.4" y="156.2">GND</text>
<text x="174.1" y="156.2">0.56_HEX_BACKPACK</text>
<text x="44.8" y="166.1">CGND</text>
<text x="150.6" y="163">VDD_3P3V</text>
<text x="71.6" y="171.8">R5</text>
<text x="71.6" y="177">0.1 ohm</text>
<text x="64.7" y="180.5">GND</text>
<text x="77.8" y="181.8">CGND</text>
</g>
<g font-size="1.7" fill="#c90d0c">
<text x="51" y="41.5">P1_24</text>
<text x="59.4" y="41.5">P2_13</text>
<text x="51" y="46.7">P1_28</text>
<text x="51" y="43.3">P2_23</text>
<text x="59.4" y="43.3">P1_14</text>
<text x="59.4" y="46.7">P2_09</text>
<text x="51" y="48.5">P1_26</text>
<text x="51" y="53.7">P1_32</text>
<text x="51" y="51.9">P1_30</text>
<text x="59.4" y="51.9">P2_07</text>
<text x="59.4" y="48.5">P2_11</text>
<text x="59.4" y="53.7">P2_05</text>
<text x="51" y="58.9">P2_25</text>
<text x="51" y="57.2">P2_29</text>
<text x="59.4" y="57.2">P1_08</text>
<text x="59.4" y="58.9">P1_12</text>
<text x="51" y="60.6">P2_27</text>
<text x="51" y="62.4">P2_31</text>
<text x="59.4" y="62.4">P1_06</text>
<text x="59.4" y="60.6">P1_10</text>
<text x="51" y="69.3">P1_34</text>
<text x="51" y="71">P2_33</text>
<text x="51" y="67.6">P2_35</text>
<text x="59.4" y="67.6">P1_02</text>
<text x="59.4" y="71">P1_04</text>
<text x="59.4" y="69.3">P2_03</text>
<text x="51" y="74.5">P1_36</text>
<text x="51" y="78">P2_21</text>
<text x="59.4" y="74.5">P2_01</text>
<text x="59.4" y="78">P1_16</text>
<text x="51" y="79.7">P1_22</text>
<text x="59.4" y="79.7">P2_15</text>
<text x="51" y="88.4">P2_26</text>
<text x="51" y="95.4">P1_01</text>
<text x="51" y="91.9">P2_12</text>
<text x="51" y="98.8">P2_14</text>
<text x="51" y="100.6">P2_16</text>
<text x="59.4" y="98.8">P1_20</text>
<text x="59.4" y="100.6">P2_19</text>
<text x="51" y="107.5">P1_03</text>
<text x="59.4" y="107.5">P2_10</text>
<text x="59.4" y="105.8">P2_18</text>
<text x="59.4" y="104">P2_22</text>
<text x="59.4" y="102.3">P2_24</text>
<text x="51" y="109.3">P1_05</text>
<text x="51" y="111">P1_07</text>
<text x="51" y="112.7">P1_09</text>
<text x="59.4" y="112.7">P2_02</text>
<text x="59.4" y="109.3">P2_06</text>
<text x="59.4" y="111">P2_04</text>
<text x="51" y="116.2">P1_13</text>
<text x="51" y="117.9">P1_15</text>
<text x="51.1" y="114.5">P1_11</text>
<text x="59.4" y="114.5">P2_08</text>
<text x="59.4" y="117.9">P2_17</text>
<text x="59.4" y="116.2">P2_20</text>
<text x="51" y="128.4">P1_17</text>
<text x="51" y="126.6">P1_18</text>
<text x="51" y="130.1">P1_19</text>
<text x="51" y="131.8">P1_21</text>
<text x="59.4" y="131.8">P1_31</text>
<text x="59.4" y="126.6">P1_33</text>
<text x="59.4" y="130.1">P2_30</text>
<text x="59.4" y="128.4">P2_32</text>
<text x="51" y="133.6">P1_23</text>
<text x="51" y="135.3">P1_25</text>
<text x="51" y="137">P1_27</text>
<text x="59.4" y="137">P1_29</text>
<text x="59.4" y="135.3">P2_28</text>
<text x="59.4" y="133.6">P2_34</text>
<text x="51" y="138.8">P2_36</text>
<text x="59.4" y="138.8">P1_35</text>
</g>
<g font-size="1.5" fill="#808080">
<text x="34.5" y="41.3">P1_24</text>
<text x="76.7" y="41.3">P2_13</text>
<text x="34.5" y="46.5">P1_28</text>
<text x="34.5" y="43">P2_23</text>
<text x="41.9" y="42">VOUT</text>
<text x="41.9" y="47.3">I2C2.SCL</text>
<text x="41.9" y="43.8">3.3V</text>
<text x="67.1" y="47.2">I2C1.SCL</text>
<text x="69.4" y="42">VOUT</text>
<text x="70.5" y="43.8">3.3V</text>
<text x="76.7" y="43">P1_14</text>
<text x="76.7" y="46.5">P2_09</text>
<text x="136.9" y="44.7">1</text>
<text x="136.9" y="46.5">2</text>
<text x="140.9" y="45.5">P1</text>
<text x="140.9" y="47.3">P2</text>
<text x="34.5" y="48.2">P1_26</text>
<text x="34.5" y="51.7">P1_30</text>
<text x="34.5" y="53.4">P1_32</text>
<text x="41.9" y="49">I2C2.SDA</text>
<text x="41.9" y="52.5">UART0.TX</text>
<text x="66.4" y="52.5">UART4.TX</text>
<text x="67" y="49">I2C1.SDA</text>
<text x="76.7" y="53.4">P2_05</text>
<text x="76.7" y="51.7">P2_07</text>
<text x="76.7" y="48.2">P2_11</text>
<text x="133.5" y="53.4">SH1*2</text>
<text x="136.9" y="48.2">3</text>
<text x="136.9" y="50">4</text>
<text x="140.9" y="49">P3</text>
<text x="140.9" y="50.7">P4</text>
<text x="34.5" y="58.6">P2_25</text>
<text x="34.5" y="56.9">P2_29</text>
<text x="41.9" y="54.2">UART0.RX</text>
<text x="41.9" y="59.4">SPI1.MOSI</text>
<text x="41.9" y="57.7">SPI1.CLK</text>
<text x="66.2" y="59.4">SPI0.MOSI</text>
<text x="66.3" y="54.2">UART4.RX</text>
<text x="67.1" y="57.7">SPI0.CLK</text>
<text x="76.7" y="56.9">P1_08</text>
<text x="76.7" y="58.6">P1_12</text>
<text x="140.9" y="54.2">SHIELD</text>
<text x="232.5" y="55.2">1</text>
<text x="232.5" y="58.6">3</text>
<text x="236.5" y="55.9">1</text>
<text x="236.5" y="59.4">3</text>
<text x="242.9" y="55.9">2</text>
<text x="242.9" y="59.4">4</text>
<text x="246.9" y="55.2">2</text>
<text x="246.9" y="58.6">4</text>
<text x="34.5" y="60.4">P2_27</text>
<text x="34.5" y="62.1">P2_31</text>
<text x="34.5" y="65.6">P2_35</text>
<text x="41.9" y="61.1">SPI1.MISO</text>
<text x="41.9" y="62.9">SPI1.CS</text>
<text x="66.2" y="61.1">SPI0.MISO</text>
<text x="67.9" y="62.9">SPI0.CS</text>
<text x="76.7" y="65.6">P1_02</text>
<text x="76.7" y="62.1">P1_06</text>
<text x="76.7" y="60.4">P1_10</text>
<text x="34.5" y="69.1">P1_34</text>
<text x="34.5" y="70.8">P2_33</text>
<text x="41.9" y="69.8">GPIO26</text>
<text x="41.9" y="71.6">GPIO45</text>
<text x="41.9" y="66.4">AIN5(3.3V)GPIO86</text>
<text x="61" y="66.4">AIN6(3.3V)GPIO87</text>
<text x="68.2" y="71.6">GPIO89</text>
<text x="68.2" y="69.8">GPIO23</text>
<text x="76.7" y="70.8">P1_04</text>
<text x="76.7" y="69.1">P2_03</text>
<text x="34.5" y="77.8">P1_22</text>
<text x="34.5" y="74.3">P1_36</text>
<text x="41.9" y="75">PWM0A</text>
<text x="68.1" y="75">PWM1A</text>
<text x="76.7" y="77.8">P1_16</text>
<text x="76.7" y="74.3">P2_01</text>
<text x="34.5" y="79.5">P2_21</text>
<text x="41.9" y="78.5">GND</text>
<text x="41.9" y="80.3">GND</text>
<text x="70.2" y="78.5">GND</text>
<text x="70.2" y="80.2">GND</text>
<text x="76.7" y="79.5">P2_15</text>
<text x="34.5" y="88.2">P2_26</text>
<text x="41.9" y="88.9">RESET#</text>
<text x="34.5" y="95.1">P1_01</text>
<text x="34.5" y="91.6">P2_12</text>
<text x="41.9" y="95.9">VIN</text>
<text x="41.9" y="92.4">PWR.BTN</text>
<text x="140.9" y="94.1">PWR</text>
<text x="34.5" y="98.6">P2_14</text>
<text x="34.5" y="100.3">P2_16</text>
<text x="41.9" y="99.4">BAT.VIN</text>
<text x="41.9" y="101.1">BAT.TEMP</text>
<text x="68.2" y="99.4">GPIO20</text>
<text x="68.2" y="101.1">GPIO27</text>
<text x="76.7" y="98.6">P1_20</text>
<text x="76.7" y="100.3">P2_19</text>
<text x="140.9" y="97.6">PWM</text>
<text x="140.9" y="101.1">GND</text>
<text x="34.5" y="107.3">P1_03</text>
<text x="68.2" y="106.3">GPIO47</text>
<text x="68.2" y="104.6">GPIO46</text>
<text x="68.2" y="102.8">GPIO44</text>
<text x="76.7" y="107.3">P2_10</text>
<text x="76.7" y="105.5">P2_18</text>
<text x="76.7" y="103.8">P2_22</text>
<text x="76.7" y="102.1">P2_24</text>
<text x="34.5" y="109">P1_05</text>
<text x="34.5" y="110.8">P1_07</text>
<text x="34.5" y="112.5">P1_09</text>
<text x="41.9" y="108">DRVVBUS</text>
<text x="41.9" y="109.8">VBUS</text>
<text x="41.9" y="111.5">USB1.VIN</text>
<text x="41.9" y="113.3">USB1.D-</text>
<text x="68.2" y="113.2">GPIO59</text>
<text x="68.2" y="111.5">GPIO58</text>
<text x="68.2" y="109.8">GPIO57</text>
<text x="68.2" y="108">GPIO52</text>
<text x="76.7" y="112.5">P2_02</text>
<text x="76.7" y="110.8">P2_04</text>
<text x="76.7" y="109">P2_06</text>
<text x="34.5" y="116">P1_13</text>
<text x="34.5" y="117.7">P1_15</text>
<text x="34.6" y="114.2">P1_11</text>
<text x="41.9" y="115">USB1.D+</text>
<text x="41.9" y="116.7">USB1.ID</text>
<text x="41.9" y="118.5">GND</text>
<text x="68.2" y="118.5">GPIO65</text>
<text x="68.2" y="115">GPIO60</text>
<text x="68.2" y="116.7">GPIO64</text>
<text x="76.7" y="117.7">P2_17</text>
<text x="76.7" y="114.2">P2_08</text>
<text x="76.7" y="116">P2_20</text>
<text x="34.5" y="128.1">P1_17</text>
<text x="34.5" y="129.9">P1_19</text>
<text x="34.5" y="131.6">P1_21</text>
<text x="34.5" y="126.4">P1_18</text>
<text x="41.9" y="128.9">AIN.VREF-</text>
<text x="41.9" y="130.6">AIN0(1.8V)</text>
<text x="41.9" y="127.1">AIN.VREF+</text>
<text x="68.4" y="127.1">PRU0.1</text>
<text x="68.4" y="130.6">PRU0.3</text>
<text x="68.4" y="128.9">PRU0.2</text>
<text x="76.7" y="131.6">P1_31</text>
<text x="76.7" y="126.4">P1_33</text>
<text x="76.7" y="129.9">P2_30</text>
<text x="76.7" y="128.1">P2_32</text>
<text x="34.5" y="133.3">P1_23</text>
<text x="34.5" y="135.1">P1_25</text>
<text x="34.5" y="136.8">P1_27</text>
<text x="41.9" y="132.4">AIN1(1.8V)</text>
<text x="41.9" y="134.1">AIN2(1.8V)</text>
<text x="41.9" y="135.8">AIN3(1.8V)</text>
<text x="41.9" y="137.6">AIN4(1.8V)</text>
<text x="68.4" y="137.6">PRU0.7</text>
<text x="68.4" y="132.4">PRU0.4</text>
<text x="68.4" y="135.8">PRU0.6</text>
<text x="68.4" y="134.1">PRU0.5</text>
<text x="76.7" y="136.8">P1_29</text>
<text x="76.7" y="135.1">P2_28</text>
<text x="76.7" y="133.3">P2_34</text>
<text x="34.5" y="138.5">P2_36</text>
<text x="41.9" y="139.3">AIN7(1.8V)</text>
<text x="67.5" y="139.3">PRU1.10</text>
<text x="76.7" y="138.5">P1_35</text>
<text x="169.4" y="140.3">VCC</text>
<text x="169.7" y="143.8">SCL</text>
<text x="175.7" y="141">VCC</text>
<text x="169.5" y="147.2">SDA</text>
<text x="175.7" y="148">SDA</text>
<text x="175.7" y="144.5">SCL</text>
<text x="169.2" y="150.7">GND</text>
<text x="175.7" y="151.5">GND</text>
</g>
<g font-size="1.2" fill="#808080">
<text x="139.3" y="42.6">J1</text>
<text x="139.3" y="57.2">292303-1</text>
<text x="139.3" y="89.3">U2</text>
<text x="234.9" y="88.4">D1</text>
<text x="234.9" y="95.4">GREEN_LED</text>
<text x="139.3" y="105.8">SERVO_SG90</text>
<text x="234.9" y="102.3">D2</text>
<text x="234.9" y="109.3">RED_LED</text>
<text x="16.5" y="154.1">MGT1</text>
<text x="25.2" y="154.1">MGT2</text>
<text x="35.6" y="154.1">MGT3</text>
<text x="44.3" y="154.1">MGT4</text>
</g>
<g font-size=".8" fill="#0dab76">
<text x="21" y="38.6" transform="rotate(-90 21 38.6)">sup 0</text>
<text x="34.6" y="41.3">pwr 0</text>
<text x="78.8" y="41.3">pwr 0</text>
<text x="81.8" y="40.3" transform="rotate(-90 81.8 40.3)">sup 0</text>
<text x="90.5" y="40.3" transform="rotate(-90 90.5 40.3)">sup 0</text>
<text x="29.7" y="42" transform="rotate(-90 29.7 42)">sup 0</text>
<text x="34.6" y="43">pwr 0</text>
<text x="35.3" y="46.5">io 0</text>
<text x="78.8" y="43">pwr 0</text>
<text x="78.8" y="46.5">io 0</text>
<text x="133.6" y="44.7">pas 0</text>
<text x="133.6" y="46.5">pas 0</text>
<text x="133.9" y="45.5" transform="rotate(-90 133.9 45.5)">sup 0</text>
<text x="219" y="45.5" transform="rotate(-90 219 45.5)">suppa0s 1</text>
<text x="35.3" y="48.2">io 0</text>
<text x="35.3" y="51.7">io 0</text>
<text x="35.3" y="53.4">io 0</text>
<text x="78.8" y="53.4">io 0</text>
<text x="78.8" y="51.7">io 0</text>
<text x="78.8" y="48.2">io 0</text>
<text x="128.7" y="51.7" transform="rotate(-90 128.7 51.7)">sup 0</text>
<text x="133.6" y="48.2">pas 0</text>
<text x="133.6" y="50">pas 0</text>
<text x="133.6" y="53.4">pas 0</text>
<text x="184.3" y="52.5" transform="rotate(-90 184.3 52.5)">pas 0</text>
<text x="186" y="52.5" transform="rotate(-90 186 52.5)">pas 0</text>
<text x="35.3" y="58.6">io 0</text>
<text x="35.3" y="56.9">io 0</text>
<text x="78.8" y="56.9">io 0</text>
<text x="78.8" y="58.6">io 0</text>
<text x="135.6" y="56.9" transform="rotate(-90 135.6 56.9)">sup 0</text>
<text x="187.7" y="55.2" transform="rotate(-90 187.7 55.2)">sup 0</text>
<text x="219" y="54.2" transform="rotate(-90 219 54.2)">pas 1</text>
<text x="229.8" y="55.2">io 0</text>
<text x="229.8" y="58.6">io 0</text>
<text x="249" y="55.2">io 0</text>
<text x="249" y="58.6">io 0</text>
<text x="35.3" y="60.4">io 0</text>
<text x="35.3" y="62.1">io 0</text>
<text x="35.3" y="65.6">io 0</text>
<text x="78.8" y="65.6">io 0</text>
<text x="78.8" y="62.1">io 0</text>
<text x="78.8" y="60.4">io 0</text>
<text x="226" y="60.4" transform="rotate(-90 226 60.4)">sup 0</text>
<text x="35.3" y="69.1">io 0</text>
<text x="35.3" y="70.8">io 0</text>
<text x="78.8" y="70.8">io 0</text>
<text x="78.8" y="69.1">io 0</text>
<text x="34.6" y="77.8">pwr 0</text>
<text x="35.3" y="74.3">io 0</text>
<text x="78.8" y="77.8">pwr 0</text>
<text x="78.8" y="74.3">io 0</text>
<text x="34.6" y="79.5">pwr 0</text>
<text x="78.8" y="79.5">pwr 0</text>
<text x="35.3" y="88.2">in 0</text>
<text x="90.5" y="88.2" transform="rotate(-90 90.5 88.2)">sup 0</text>
<text x="187.7" y="89.9" transform="rotate(-90 187.7 89.9)">pas 1</text>
<text x="34.6" y="95.1">pwr 0</text>
<text x="35.3" y="91.6">in 0</text>
<text x="132.2" y="92.4" transform="rotate(-90 132.2 92.4)">sup 0</text>
<text x="134.3" y="93.4">io 0</text>
<text x="191.7" y="93.4">io 0</text>
<text x="233.3" y="91.6">io 0</text>
<text x="240.3" y="91.6">io 0</text>
<text x="243.3" y="91.6" transform="rotate(-90 243.3 91.6)">sup 0</text>
<text x="34.6" y="98.6">pwr 0</text>
<text x="35.3" y="100.3">in 0</text>
<text x="78.8" y="98.6">io 0</text>
<text x="78.8" y="100.3">io 0</text>
<text x="134.3" y="96.9">io 0</text>
<text x="134.3" y="100.3">io 0</text>
<text x="187.7" y="99.4" transform="rotate(-90 187.7 99.4)">pas 1</text>
<text x="35.3" y="107.3">io 0</text>
<text x="78.8" y="107.3">io 0</text>
<text x="78.8" y="105.5">io 0</text>
<text x="78.8" y="103.8">io 0</text>
<text x="78.8" y="102.1">io 0</text>
<text x="132.2" y="103.8" transform="rotate(-90 132.2 103.8)">sup 0</text>
<text x="233.3" y="105.5">io 0</text>
<text x="240.3" y="105.5">io 0</text>
<text x="243.3" y="105.5" transform="rotate(-90 243.3 105.5)">sup 0</text>
<text x="35.3" y="109">io 0</text>
<text x="35.3" y="110.8">io 0</text>
<text x="35.3" y="112.5">io 0</text>
<text x="78.8" y="112.5">io 0</text>
<text x="78.8" y="110.8">io 0</text>
<text x="78.8" y="109">io 0</text>
<text x="35.3" y="114.2">io 0</text>
<text x="35.3" y="116">io 0</text>
<text x="35.3" y="117.7">io 0</text>
<text x="78.8" y="117.7">io 0</text>
<text x="78.8" y="114.2">io 0</text>
<text x="78.8" y="116">io 0</text>
<text x="17.5" y="121.2" transform="rotate(-90 17.5 121.2)">sup 0</text>
<text x="26.2" y="127.1" transform="rotate(-90 26.2 127.1)">sup 0</text>
<text x="35.3" y="128.1">in 0</text>
<text x="35.3" y="129.9">in 0</text>
<text x="35.3" y="131.6">in 0</text>
<text x="35.3" y="126.4">in 0</text>
<text x="78.8" y="131.6">io 0</text>
<text x="78.8" y="126.4">io 0</text>
<text x="78.8" y="129.9">io 0</text>
<text x="78.8" y="128.1">io 0</text>
<text x="21" y="133.3" transform="rotate(-90 21 133.3)">sup 0</text>
<text x="35.3" y="133.3">in 0</text>
<text x="35.3" y="135.1">in 0</text>
<text x="35.3" y="136.8">in 0</text>
<text x="78.8" y="136.8">io 0</text>
<text x="78.8" y="135.1">io 0</text>
<text x="78.8" y="133.3">io 0</text>
<text x="159.9" y="137.6" transform="rotate(-90 159.9 137.6)">suppa0s 1</text>
<text x="35.3" y="138.5">in 0</text>
<text x="78.8" y="138.5">io 0</text>
<text x="168.4" y="140.3">pwr 0</text>
<text x="168.6" y="139.3" transform="rotate(-90 168.6 139.3)">sup 0</text>
<text x="169" y="143.8">io 0</text>
<text x="154.7" y="147.2" transform="rotate(-90 154.7 147.2)">pas 1</text>
<text x="159.9" y="146.2" transform="rotate(-90 159.9 146.2)">pas 1</text>
<text x="169" y="147.2">io 0</text>
<text x="61.1" y="152.4">nc 0</text>
<text x="69.8" y="152.4">nc 0</text>
<text x="78.5" y="152.4">nc 0</text>
<text x="166.9" y="152.4" transform="rotate(-90 166.9 152.4)">sup 0</text>
<text x="169" y="150.7">io 0</text>
<text x="15.8" y="157.7" transform="rotate(-90 15.8 157.7)">io 0</text>
<text x="24.5" y="157.7" transform="rotate(-90 24.5 157.7)">io 0</text>
<text x="34.9" y="157.7" transform="rotate(-90 34.9 157.7)">io 0</text>
<text x="43.6" y="157.7" transform="rotate(-90 43.6 157.7)">io 0</text>
<text x="47" y="161.1" transform="rotate(-90 47 161.1)">sup 0</text>
<text x="61.1" y="159.4">nc 0</text>
<text x="69.8" y="159.4">nc 0</text>
<text x="78.5" y="159.4">nc 0</text>
<text x="154.7" y="157.6" transform="rotate(-90 154.7 157.6)">suppa0s 1</text>
<text x="67.6" y="173.3">pas 1</text>
<text x="77.1" y="173.3">pas 1</text>
<text x="66.1" y="176.8" transform="rotate(-90 66.1 176.8)">sup 0</text>
<text x="80" y="176.8" transform="rotate(-90 80 176.8)">sup 0</text>
</g>
</svg>
